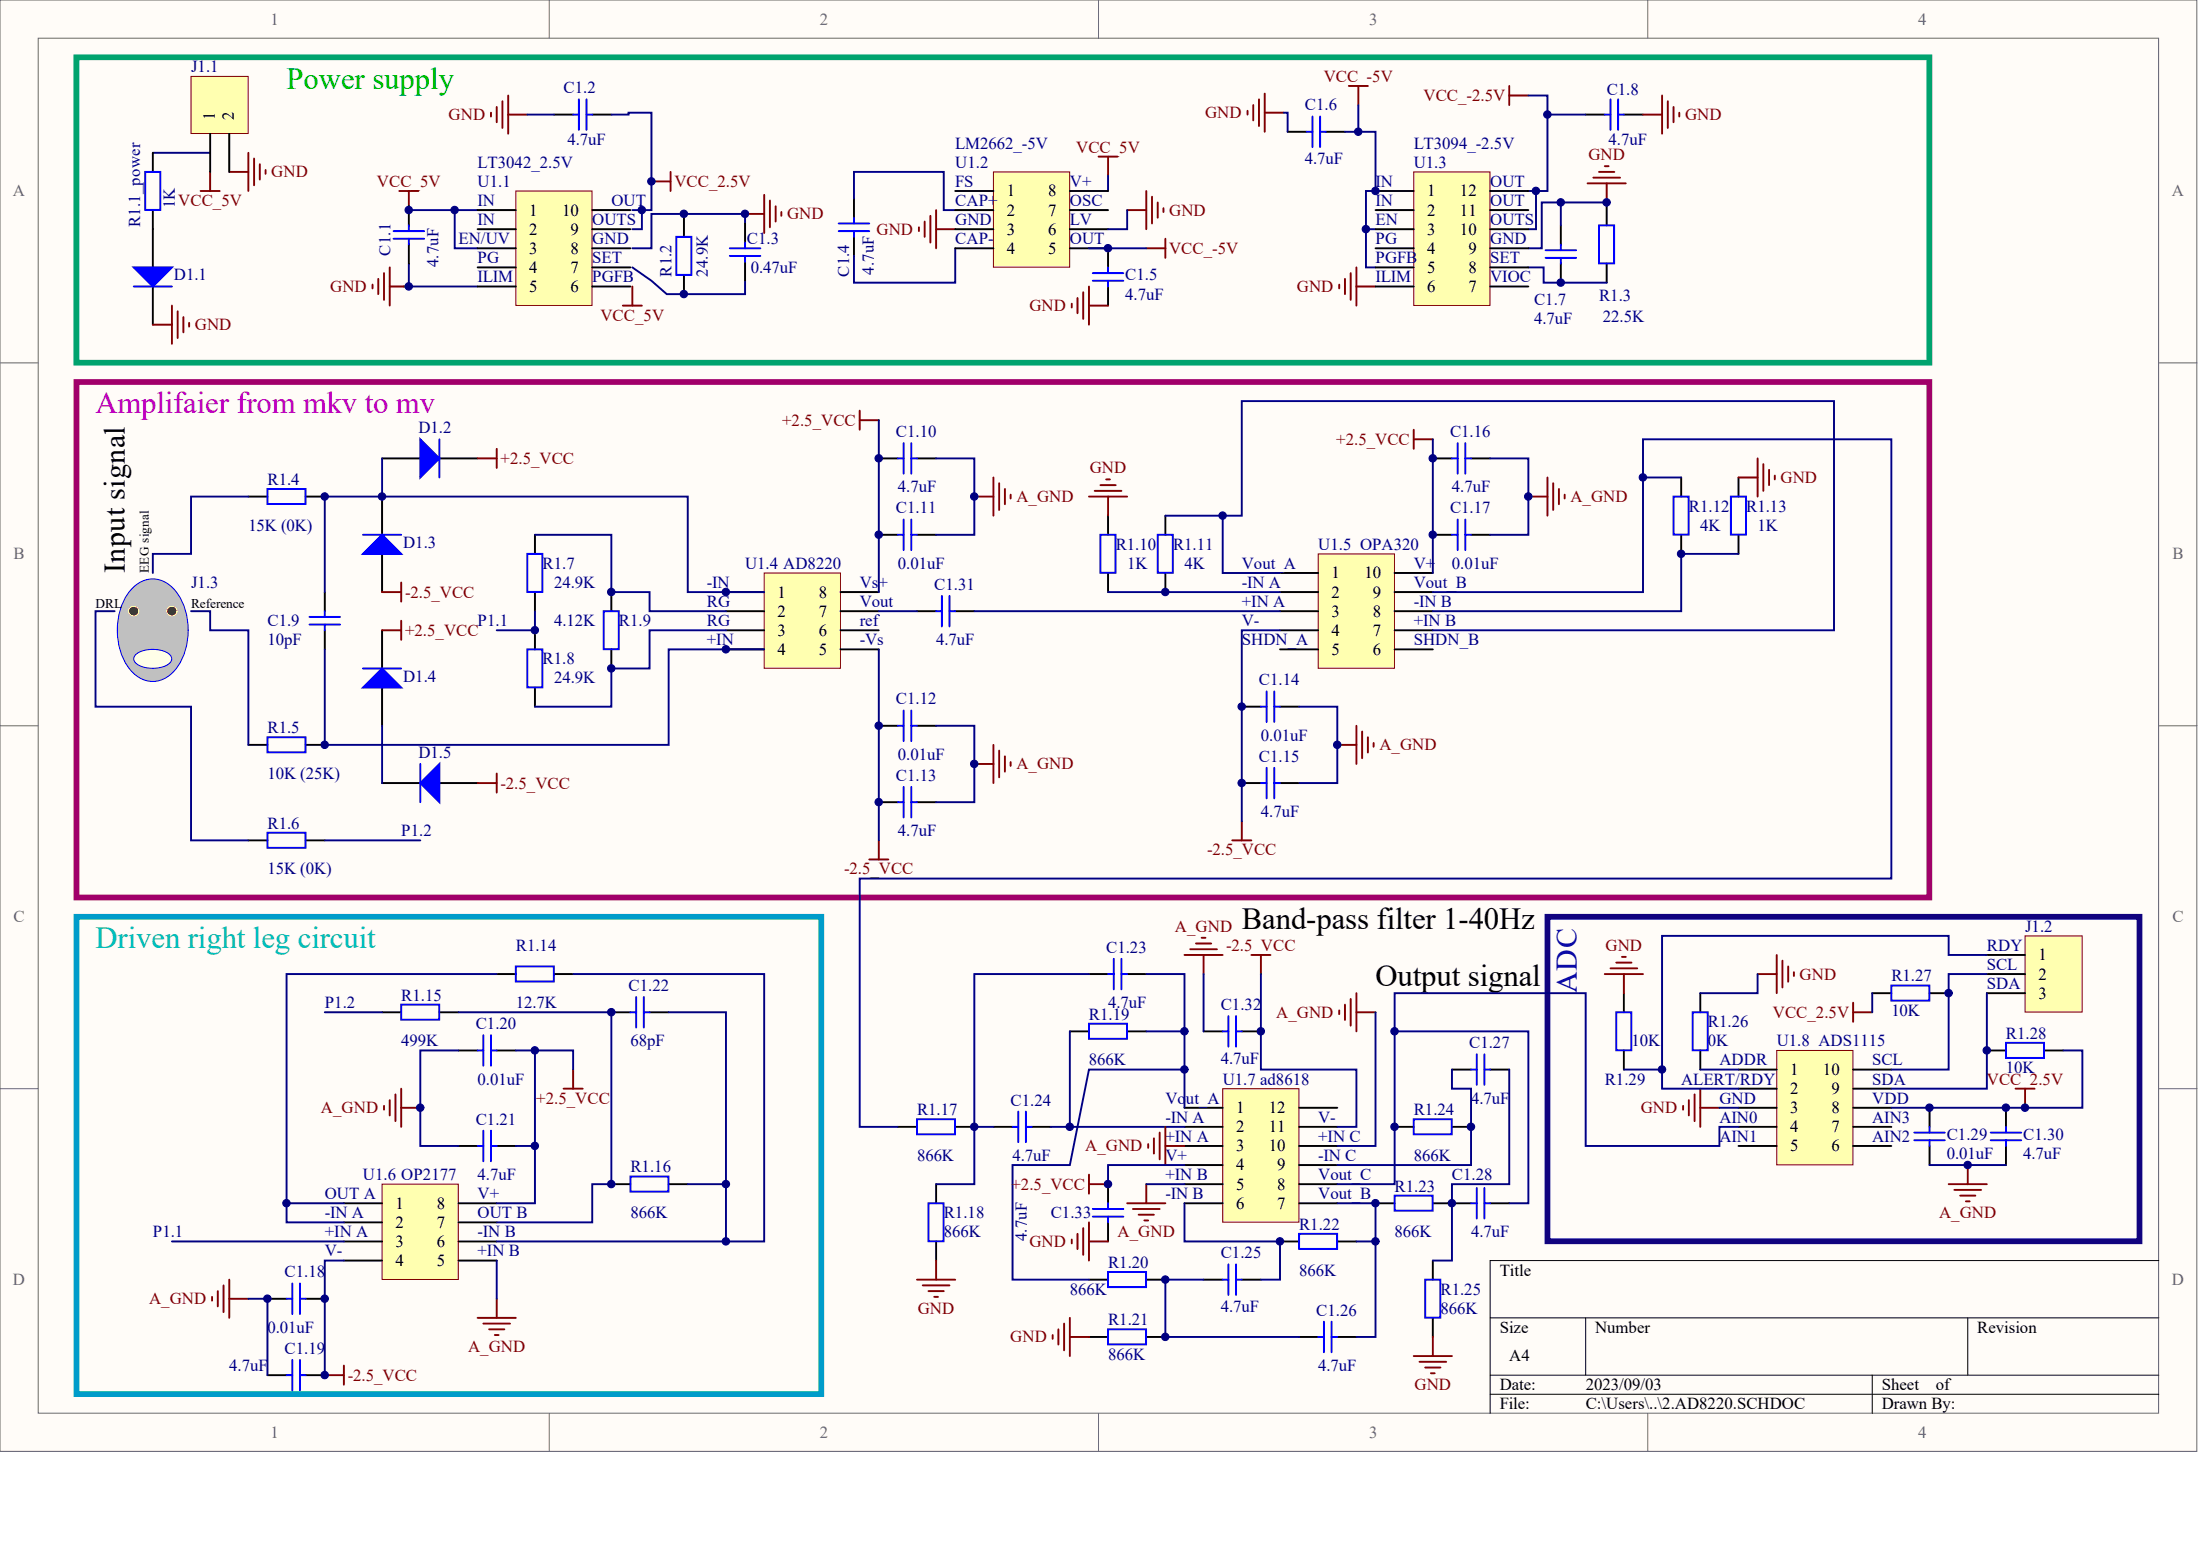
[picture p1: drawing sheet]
<svg xmlns="http://www.w3.org/2000/svg" width="840mm" height="594mm" viewBox="0 0 840 594" stroke-linecap="round" stroke-linejoin="round" font-family="sans-serif">
<g fill="#fffcf8" stroke="#696969" stroke-width=".38">
<path d="M0 0h838.4v553.8h-838.4z"/>
<path d="M14.6 14.6h809.2v524.6h-809.2z"/>
</g>
<path d="M209.6 0v14.6M419.2 0v14.6M628.9 0v14.6M0 138.5h14.6M823.9 138.5h14.6M0 276.9h14.6M823.9 276.9h14.6M0 415.4h14.6M823.9 415.4h14.6M209.6 539.3v14.5M419.2 539.3v14.5M628.9 539.3v14.5" fill="none" stroke="#696969" stroke-width=".38"/>
<path d="M823.9 481h-255.2v58.3M568.7 502.8h255.2M605.2 502.8v21.9M751 502.8v21.9M568.7 524.7h255.2M568.7 532h255.2M714.5 524.7v14.6" fill="none" stroke="#000" stroke-width=".38"/>
<path d="M58.3 58.3h21.9M156 78.7v1.5h26.3M173.5 80.2v14.5h8.8M241.3 80.2h3.7v7.3h-3.7M284.4 85.3v-3.7h-35.8v13.1h-7.3M156 100.6v8.7h-2.2M156 109.3h26.3M241.3 102l7.3 5.1 5.9 5.1h29.9v-5.1" fill="none" stroke="#000080" stroke-width=".73"/>
<g fill="none" stroke="#800000" stroke-width=".73">
<path d="M191.8 38.6v10.2M193.9 36.4v14.6M94.8 58.3v14.6M187.4 43v1.5M189.6 40.8v5.8M193.9 43.7h7.3M76.6 72.9h7.2M80.2 65.6v7.3M87.5 65.6h7.3M97 60.5v10.2M99.2 62.7v5.8M101.3 64.9v1.4"/>
<path d="M152.4 72.9h7.3M156 72.9v7.3M291.6 74.3v14.6M293.8 76.5v10.2M296 78.7v5.8M284.4 81.6h7.2M298.2 80.9v1.5M142.2 108.6v1.4M144.4 106.4v5.8M146.5 104.2v10.2M148.7 102v14.6M148.7 109.3h7.3"/>
<path d="M237.7 116.6h7.3M241.3 109.3v7.3"/>
</g>
<path d="M72.9 29.2h21.8v21.7h-21.8z" fill="#ffffb0" stroke="#800000" stroke-width=".38"/>
<g fill="none" stroke="#000" stroke-width=".73">
<path d="M58.3 58.3v7.3M80.2 51v14.6M87.5 51v14.6M211.4 43.7h7.3M226 43.7h7.3M491.4 50.3h7.3M506 50.3h7.3M605.2 43.7h7.2M619.7 43.7h7.3M156 78.7v7.3M325.9 75.8v7.3M613.2 78.7v7.3"/>
<path d="M58.3 80.2v7.3M156 93.3v7.3M261 83.1v7.3M284.4 85.3v7.3M284.4 99.8v7.3M325.9 90.4v7.3M422.9 94.7v7.3M595.7 86v7.3M261 104.9v7.3M422.9 109.3v7.3M595.7 100.6v7.3M613.2 100.6v7.3"/>
</g>
<g fill="none" stroke="#00f" stroke-width=".73">
<path d="M220.9 37.9v11.7M223.8 37.9v11.7M614.6 37.9v11.7M617.6 37.9v11.7M218.7 43.7h2.2M223.8 43.7h2.2M498.7 50.3h2.2M500.9 44.5v11.6M503.8 44.5v11.6M503.8 50.3h2.2M612.4 43.7h2.2M617.6 43.7h2.1"/>
<path d="M55.4 65.6h5.8v14.5h-5.8zM150.2 88.2h11.7M150.2 91.1h11.7M156 86v2.2M156 91.1v2.2M258.1 90.4h5.8v14.5h-5.8zM278.5 94.7h11.7M278.5 97.7h11.7M284.4 92.6v2.1M284.4 97.7v2.1M320.1 88.2h11.6M320.1 85.3h11.6"/>
<path d="M325.9 83.1v2.2M325.9 88.2v2.2M589.8 95.5h11.7M589.8 98.4h11.7M595.7 93.3v2.2M595.7 98.4v2.2M610.3 86h5.7v14.5h-5.7zM417 104.2h11.7M417 107.1h11.7M422.9 102v2.2M422.9 107.1v2.2"/>
</g>
<g fill="none" stroke="#800000" stroke-width=".73">
<path d="M480.5 37.9v10.2M482.7 35.7v14.6M514.7 32.8h7.3M518.4 32.8v7.3M576 32.8v7.3M576 36.4h7.3M634.3 36.4v14.6M636.5 38.6v10.2M419.2 59.8h7.3M422.9 59.8v7.2M476.1 42.3v1.4M478.3 40.1v5.8"/>
<path d="M482.7 43h7.3M627 43.7h7.3M638.7 40.8v5.8M640.9 43v1.5M248.6 69.2h7.3M255.9 65.6v7.3M437.5 72.9v14.6M439.6 75.1v10.2M441.8 77.3v5.8M444 79.4v1.5M605.9 70h14.6M608.1 67.8h10.2"/>
<path d="M610.3 65.6h5.8M612.4 63.4h1.5M613.2 70v7.3M350.7 86.7v1.5M352.9 84.5v5.9M355.1 82.4v10.2M357.3 80.2v14.5M357.3 87.5h7.3M430.2 80.2h7.3M437.5 94.7h7.3M444.8 91.1v7.3M511.1 108.6v1.4"/>
<path d="M513.3 106.4v5.8M515.5 104.2v10.2M517.7 102v14.6M517.7 109.3h7.3"/>
</g>
<path d="M490 43h1.4v7.3M518.4 40.1v10.2h-5.1M518.4 50.3h6.6v22.6h-3.7v14.6h3.7M325.9 75.8v-10.2h34.3v14.6h4.4M422.9 67v5.9M583.3 72.9h2.9v14.6h-2.9M595.7 77.3h-7.3v17.4h-5.1M613.2 78.7v-1.4h-17.5v8.7M364.6 94.7v13.2h-38.7v-10.2M521.3 87.5v14.5h3.7M583.3 102h5.8v5.9h24.1" fill="none" stroke="#000080" stroke-width=".73"/>
<path d="M196.9 72.9h29v43.6h-29z" fill="#ffffb0" stroke="#800000" stroke-width=".38"/>
<path d="M182.3 80.2h14.6M182.3 87.5h14.6M182.3 94.7h14.6M226 80.2h14.6M226 87.5h14.6M226 94.7h14.6M182.3 102h14.6M182.3 109.3h14.6M226 102h14.6M226 109.3h14.6" fill="none" stroke="#000" stroke-width=".73"/>
<path d="M201.2 43.7h10.2" fill="none" stroke="#000080" stroke-width=".73"/>
<path d="M379.1 65.6h29.1v36.4h-29.1z" fill="#ffffb0" stroke="#800000" stroke-width=".38"/>
<path d="M364.6 72.9h14.5M408.3 72.9h14.6M364.6 80.2h14.5M364.6 87.5h14.5M364.6 94.7h14.5M408.3 80.2h14.6M408.3 87.5h14.6M408.3 94.7h14.6" fill="none" stroke="#000" stroke-width=".73"/>
<path d="M539.5 65.6h29.1v50.9h-29.1z" fill="#ffffb0" stroke="#800000" stroke-width=".38"/>
<path d="M525 72.9h14.5M568.7 72.9h14.6M525 80.2h14.5M525 87.5h14.5M525 94.7h14.5M568.7 80.2h14.6M568.7 87.5h14.6M568.7 94.7h14.6M525 102h14.5M525 109.3h14.5M568.7 102h14.6M568.7 109.3h14.6" fill="none" stroke="#000" stroke-width=".73"/>
<path d="M583.3 36.4h7.3v7.3M605.2 43.7h-14.6v29.2h-4.4" fill="none" stroke="#000080" stroke-width=".73"/>
<path d="M291.6 218.6h29.1v36.4h-29.1z" fill="#ffffb0" stroke="#800000" stroke-width=".38"/>
<g fill="none" stroke="#000" stroke-width=".73">
<path d="M145.8 174.9h14.6M167.7 174.9h14.6M94.8 189.5h7.3M116.7 189.5h7.2M145.8 189.5v14.6M145.8 211.3v14.6M204.1 204.1v7.2M123.9 225.9v7.3M204.1 225.9v7.3M233.3 225.9v7.3M277.1 225.9h14.5M277.1 233.2h14.5"/>
<path d="M320.8 225.9h14.6M320.8 233.2h14.6M123.9 240.5v7.3M145.8 240.5v14.6M204.1 240.5v7.3M233.3 247.8v7.3M277.1 240.5h14.5M277.1 247.8h14.5M320.8 240.5h14.6M320.8 247.8h14.6M145.8 262.4v14.5M204.1 262.4v7.2"/>
<path d="M94.8 284.2h7.3M116.7 284.2h7.2M145.8 298.8h14.6M167.7 298.8h14.6"/>
</g>
<g fill="none" stroke="#00f" stroke-width=".73">
<path d="M167.7 167.6v14.6M102.1 186.6h14.5v5.7h-14.5zM138.5 204.1h14.6M201.2 211.3h5.8v14.5h-5.8zM118.1 235.4h11.7M118.1 238.3h11.7M123.9 233.2v2.2M123.9 238.3v2.2M230.4 233.2h5.8v14.5h-5.8zM138.5 255.1h14.6M201.2 247.8h5.8v14.5h-5.8zM102.1 281.3h14.5v5.8h-14.5z"/>
<path d="M160.4 291.5v14.6"/>
</g>
<g fill="#00f" stroke="#00f" stroke-width=".73">
<path d="M160.4 167.6l7.3 7.3-7.3 7.3z"/>
<path d="M138.5 211.3l7.3-7.2 7.3 7.2z"/>
<path d="M138.5 262.4l7.3-7.3 7.3 7.3z"/>
<path d="M160.4 298.8l7.3-7.3v14.6z"/>
</g>
<path d="M182.3 174.9h7.3M189.6 171.3v7.2M145.8 225.9h7.3M153.1 222.3v7.3M153.1 236.8v7.3M145.8 240.5h7.3M182.3 298.8h7.3M189.6 295.1v7.3" fill="none" stroke="#800000" stroke-width=".73"/>
<path d="M204.1 204.1h29.2v21.8h14.6v7.3h29.2M277.1 240.5h-29.2v14.6h-14.6v14.5h-29.2" fill="none" stroke="#000080" stroke-width=".73"/>
<path d="M145.8 451.8h29.1v36.4h-29.1z" fill="#ffffb0" stroke="#800000" stroke-width=".38"/>
<g fill="none" stroke="#000" stroke-width=".73">
<path d="M58.3 87.5v14.5M58.3 109.3v14.6M335.4 174.9h7.3M350 174.9h7.3M335.4 204.1h7.3M350 204.1h7.3M350 233.2h7.3M364.6 233.2h7.2M335.4 276.9h7.3M350 276.9h7.3M335.4 306.1h7.3M350 306.1h7.3"/>
<path d="M94.8 320.6h7.3M116.7 320.6h7.2M189.6 371.7h7.3M211.4 371.7h7.3M145.8 386.2h7.3M167.7 386.2h7.3M233.3 386.2h7.3M247.9 386.2h7.3M175 400.8h7.3M189.6 400.8h7.3M175 437.2h7.3M189.6 437.2h7.3"/>
<path d="M131.2 459.1h14.6M175 459.1h14.6M233.3 451.8h7.3M255.2 451.8h7.3M131.2 466.4h14.6M131.2 473.7h14.6M175 466.4h14.6M175 473.7h14.6M102.1 495.5h7.3M116.7 495.5h7.2M131.2 481h14.6M175 481h14.6"/>
<path d="M102.1 524.7h7.3M116.7 524.7h7.2"/>
</g>
<g fill="none" stroke="#000080" stroke-width=".73">
<path d="M145.8 174.9v14.6M335.4 160.3v65.6M357.3 174.9h14.5v29.2h-14.5M123.9 225.9v-36.4h138.6v36.4h29.1M204.1 233.2v7.3h-14.5M335.4 233.2h14.6M123.9 247.8v36.4h131.3v-36.4h36.4M335.4 247.8v72.8M145.8 276.9v21.9M357.3 276.9h14.5v29.2h-14.5M123.9 320.6h36.5M189.6 371.7h-80.2v87.4"/>
<path d="M218.7 371.7h72.9v102h-102M123.9 386.2h21.9M175 386.2h58.3v65.6h-7.3v14.6h-36.4M255.2 386.2h21.9v87.5M175 400.8h-14.6v36.4h14.6M196.9 400.8h7.2M218.7 408.1v-7.3h-14.6v58.3h-14.5M196.9 437.2h7.2M131.2 459.1h-21.8v7.3h21.8M262.5 451.8h14.6M65.6 473.7h65.6M94.8 495.5h7.3v29.2"/>
<path d="M131.2 481h-7.3v43.7M189.6 481v14.5"/>
</g>
<g fill="none" stroke="#800000" stroke-width=".73">
<path d="M65.6 116.6v14.6M67.8 118.8v10.2M58.3 123.9h7.3M70 121v5.8M72.2 123.2v1.4M328.1 156.7v7.3M328.1 160.3h7.3M371.8 189.5h7.3M379.1 182.2v14.6M381.3 184.4v10.2M383.5 186.6v5.8M385.7 188.7v1.5"/>
<path d="M371.8 291.5h7.3M379.1 284.2v14.6M381.3 286.4v10.2M383.5 288.6v5.8M385.7 290.8v1.4M331.7 327.9h7.3M335.4 320.6v7.3M148.7 419.8v5.8M150.9 417.6v10.2M153.1 415.4v14.6M215.1 415.4h7.3M218.7 408.1v7.3"/>
<path d="M146.5 421.9v1.5M153.1 422.7h7.3M80.9 494.8v1.5M83.1 492.6v5.9M85.3 490.4v10.2M87.5 488.3v14.5M87.5 495.5h7.3M189.6 495.5v7.3M182.3 502.8h14.6M184.5 505h10.2M186.7 507.2h5.8M188.8 509.4h1.5"/>
<path d="M123.9 524.7h7.3M131.2 521.1v7.2"/>
</g>
<g fill="none" stroke="#00f" stroke-width=".73">
<path d="M51 109.3h14.6M342.7 174.9h2.2M344.9 169.1v11.6M347.8 169.1v11.6M347.8 174.9h2.2M344.9 198.2v11.7M347.8 198.2v11.7M342.7 204.1h2.2M347.8 204.1h2.2M357.3 233.2h2.1M359.4 227.4v11.6M362.4 227.4v11.6"/>
<path d="M362.4 233.2h2.2M342.7 276.9h2.2M344.9 271.1v11.7M347.8 271.1v11.7M347.8 276.9h2.2M102.1 317.7h14.5v5.8h-14.5zM342.7 306.1h2.2M344.9 300.2v11.7M347.8 300.2v11.7M347.8 306.1h2.2M196.9 368.7h14.5v5.8h-14.5zM153.1 383.3h14.5v5.8h-14.5z"/>
<path d="M184.5 395v11.6M187.4 395v11.6M240.6 386.2h2.2M242.8 380.4v11.7M245.7 380.4v11.7M245.7 386.2h2.2M182.3 400.8h2.2M187.4 400.8h2.2M182.3 437.2h2.2M184.5 431.4v11.7M187.4 431.4v11.7M187.4 437.2h2.2"/>
<path d="M240.6 448.9h14.5v5.8h-14.5zM109.4 495.5h2.2M111.6 489.7v11.7M114.5 489.7v11.7M114.5 495.5h2.2M111.6 518.9v11.6M114.5 518.9v11.6M109.4 524.7h2.2M114.5 524.7h2.2"/>
</g>
<path d="M51 102h14.6l-7.3 7.3z" fill="#00f" stroke="#00f" stroke-width=".73"/>
<path d="M503.1 211.3h29.1v43.7h-29.1z" fill="#ffffb0" stroke="#800000" stroke-width=".38"/>
<g fill="none" stroke="#000" stroke-width=".73">
<path d="M546.8 174.9h7.3M561.4 174.9h7.3M422.9 196.8v7.3M444.8 196.8v7.3M641.6 182.2v7.3M663.5 182.2v7.3M422.9 218.6v7.3M444.8 218.6v7.3M488.5 218.6h14.6M532.2 218.6h14.6M546.8 204.1h7.3M561.4 204.1h7.3"/>
<path d="M641.6 204.1v7.2M663.5 204.1v7.2M488.5 225.9h14.6M488.5 233.2h14.6M532.2 225.9h14.6M532.2 233.2h14.6M488.5 240.5h14.6M488.5 247.8h14.6M532.2 240.5h14.6M532.2 247.8h14.6M473.9 269.6h7.3M488.5 269.6h7.3"/>
<path d="M473.9 298.8h7.3M488.5 298.8h7.3M415.6 371.7h7.3M430.2 371.7h7.3M408.3 393.5h7.3M430.2 393.5h7.3M554.1 408.1h7.3M568.7 408.1h7.3M342.7 430h7.3M364.6 430h7.2M379.1 430h7.3M393.7 430h7.3"/>
<path d="M532.2 430h7.3M554.1 430h7.3M357.3 451.8v7.3M525 459.1h7.2M546.8 459.1h14.6M568.7 459.1h7.3M357.3 473.7v7.3M488.5 473.7h7.3M510.4 473.7h7.3M415.6 488.3h7.3M437.5 488.3h7.3M459.3 488.3h7.3"/>
<path d="M473.9 488.3h7.3M546.8 481v7.3M415.6 510.1h7.3M437.5 510.1h7.3M495.8 510.1h7.3M510.4 510.1h7.3M546.8 502.8v7.3"/>
</g>
<g fill="none" stroke="#800000" stroke-width=".73">
<path d="M539.5 164v7.3M539.5 167.6h7.3M670.8 174.9v14.6M673 177.1v10.2M675.2 179.3v5.8M415.6 189.5h14.6M417.8 187.3h10.2M420 185.1h5.8M422.2 182.9h1.4M422.9 189.5v7.3M583.3 189.5h7.3M590.6 182.2v14.6"/>
<path d="M592.8 184.4v10.2M594.9 186.6v5.8M597.1 188.7v1.5M663.5 182.2h7.3M677.3 181.5v1.4M517.7 276.9v14.6M519.9 279.1v10.2M510.4 284.2h7.3M522 281.3v5.8M524.2 283.5v1.4M473.9 313.4v7.2M470.3 320.6h7.3"/>
</g>
<g fill="none" stroke="#00f" stroke-width=".73">
<path d="M554.1 174.9h2.2M556.3 169.1v11.6M559.2 169.1v11.6M559.2 174.9h2.2M556.3 198.2v11.7M559.2 198.2v11.7M638.7 189.5h5.8v14.5h-5.8zM660.6 189.5h5.7v14.5h-5.7zM420 204.1h5.7v14.5h-5.7zM441.8 204.1h5.8v14.5h-5.8zM554.1 204.1h2.2M559.2 204.1h2.2"/>
<path d="M481.2 269.6h2.2M483.4 263.8v11.7M486.3 263.8v11.7M486.3 269.6h2.2M481.2 298.8h2.2M483.4 293v11.6M486.3 293v11.6M486.3 298.8h2.2M422.9 371.7h2.2M425.1 365.8v11.7M428 365.8v11.7M428 371.7h2.2"/>
<path d="M415.6 390.6h14.5v5.8h-14.5zM561.4 408.1h2.2M563.6 402.3v11.6M566.5 402.3v11.6M566.5 408.1h2.2M350 427h14.5v5.8h-14.5zM386.4 430h2.2M388.6 424.1v11.7M391.5 424.1v11.7M391.5 430h2.2M539.5 427h14.5v5.8h-14.5zM354.3 459.1h5.8v14.5h-5.8z"/>
<path d="M532.2 456.2h14.6v5.8h-14.6zM561.4 459.1h2.2M563.6 453.3v11.6M566.5 453.3v11.6M566.5 459.1h2.2M495.8 470.8h14.5v5.7h-14.5zM422.9 485.3h14.5v5.8h-14.5zM466.6 488.3h2.2M468.8 482.4v11.7M471.7 482.4v11.7M471.7 488.3h2.2M543.9 488.3h5.8v14.5h-5.8z"/>
<path d="M422.9 507.2h14.5v5.8h-14.5zM503.1 510.1h2.2M505.3 504.3v11.7M508.2 504.3v11.7M508.2 510.1h2.2"/>
</g>
<path d="M546.8 167.6v51M568.7 174.9h14.6v29.2h-14.6M444.8 196.8h21.8v21.8h21.9M466.6 196.8h7.3v-43.8h226v87.5h-153.1M641.6 182.2h-14.6v43.7h-80.2M663.5 211.3h-21.9v21.9h-94.8M371.8 233.2h116.7M422.9 225.9h65.6M488.5 240.5h-14.6v72.9M495.8 269.6h14.6v29.2h-14.6" fill="none" stroke="#000080" stroke-width=".73"/>
<path d="M466.6 415.4h29.1v50.9h-29.1z" fill="#ffffb0" stroke="#800000" stroke-width=".38"/>
<path d="M452 422.7h14.6M452 430h14.6M452 437.2h14.6M495.8 422.7h14.6M495.8 430h14.6M495.8 437.2h14.6M452 444.5h14.6M452 451.8h14.6M452 459.1h14.6M495.8 444.5h14.6M495.8 451.8h14.6M495.8 459.1h14.6" fill="none" stroke="#000" stroke-width=".73"/>
<path d="M415.6 371.7h-43.8v58.3M437.5 371.7h14.5v21.8M408.3 393.5v36.5M437.5 393.5h14.5v29.2M401 430h51M437.5 451.8h14.5M452 459.1v14.6h36.5v14.6h-7.3M510.4 459.1h14.6v14.6h-7.3M510.4 451.8h21.8v-58.3h51.1v65.6h-7.3M525 473.7v36.4h-7.3M459.3 488.3h-14.5v21.8h51" fill="none" stroke="#000080" stroke-width=".73"/>
<g fill="none" stroke="#800000" stroke-width=".73">
<path d="M438.2 436.5v1.5M440.4 434.3v5.9M442.6 432.1v10.2M444.8 430v14.5M444.8 437.2h7.2M430.2 459.1h14.6M437.5 451.8v7.3M432.4 461.3h10.2M434.5 463.5h5.9M436.7 465.7h1.5M350 488.3h14.6M352.2 490.4h10.2"/>
<path d="M354.3 492.6h5.9M356.5 494.8h1.5M357.3 481v7.3M401.7 509.4v1.5M403.9 507.2v5.8M406.1 505v10.2M408.3 502.8v14.6M408.3 510.1h7.3M539.5 517.4h14.6M541.7 519.6h10.2M546.8 510.1v7.3M543.9 521.8h5.8"/>
<path d="M546.1 524h1.5"/>
</g>
<path d="M51.1 223.9a10.5 10.5 0 0 1 16.3 2.1 25.6 25.6 0 0 1-.9 30 10.5 10.5 0 0 1-17.3-1.1 25.6 25.6 0 0 1 .9-30z" fill="#c0c0c0" stroke="#00f" stroke-width=".38"/>
<g fill="#3f4511" stroke="#ff0" stroke-width=".38">
<circle cx="51.1" cy="233.2" r="1.86"/>
<circle cx="65.7" cy="233.2" r="1.86"/>
</g>
<path d="M51.8 249.7a11.6 11.6 0 0 1 12.9 0 2.46 2.46 0 0 1 .7 2.5 2.46 2.46 0 0 1-2 1.7 12 12 0 0 1-11.6-.9 2.1 2.1 0 0 1 0-3.3z" fill="#ffffe8" stroke="#00f" stroke-width=".38"/>
<path d="M94.8 189.5h-21.9v21.8h-14.6v7.3M627 182.2v-14.6h94.8v167.6h-393.7v94.8h14.6M43.7 233.2h-7.2v36.4h36.4v51h21.9M72.9 233.2h7.3v7.3h14.6v43.7" fill="none" stroke="#000080" stroke-width=".73"/>
<path d="M29.2 21.9h707.1v116.5h-707.1z" fill="none" stroke="#00a36e" stroke-width="2.2"/>
<path d="M29.2 145.8h707.1v196.6h-707.1z" fill="none" stroke="#a1006a" stroke-width="2.2"/>
<path d="M29.2 349.8h284.2v182.1h-284.2z" fill="none" stroke="#009cca" stroke-width="2.2"/>
<path d="M678.1 400.8h29.1v43.7h-29.1z" fill="#ffffb0" stroke="#800000" stroke-width=".38"/>
<path d="M648.9 378.9v7.3M648.9 400.8v7.3M663.5 408.1h14.6M663.5 415.4h14.6M707.2 408.1h14.6M707.2 415.4h14.6M663.5 422.7h14.6M663.5 430h14.6M663.5 437.2h14.6M707.2 422.7h14.6M707.2 430h14.6M707.2 437.2h14.6" fill="none" stroke="#000" stroke-width=".73"/>
<path d="M590.6 349.8h225.9v123.8h-225.9z" fill="none" stroke="#11037f" stroke-width="2.2"/>
<path d="M576 408.1v43.7h-21.9v29.2h-7.3M648.9 408.1h14.6M656.2 422.7h7.3" fill="none" stroke="#000080" stroke-width=".73"/>
<path d="M646 386.2h5.7v14.5h-5.7z" fill="none" stroke="#00f" stroke-width=".73"/>
<path d="M670.8 371.7h7.3M678.1 364.4v14.5M680.3 366.6v10.2M682.4 368.7v5.9M684.6 370.9v1.5M644.5 419.8v5.8M646.7 417.6v10.2M648.9 415.4v14.6M769.2 415.4h7.3M772.9 415.4v7.3M642.3 421.9v1.5M648.9 422.7h7.3" fill="none" stroke="#800000" stroke-width=".73"/>
<path d="M772.9 357.1h21.8v29.1h-21.8z" fill="#ffffb0" stroke="#800000" stroke-width=".38"/>
<g fill="none" stroke="#000" stroke-width=".73">
<path d="M619.7 378.9v7.3M714.5 378.9h7.3M736.4 378.9h7.3M758.3 364.4h14.6M758.3 371.7h14.6M758.3 378.9h14.6M459.3 393.5h7.3M473.9 393.5h7.3M619.7 400.8v7.3M758.3 400.8h7.3M780.1 400.8h7.3M736.4 422.7v7.3"/>
<path d="M736.4 437.2v7.3M765.6 422.7v7.3M765.6 437.2v7.3M422.9 451.8v7.3M422.9 466.4v7.3"/>
</g>
<g fill="none" stroke="#000080" stroke-width=".73">
<path d="M233.3 43.7h6.6v-.7h8.7v37.2h-3.6M261 81.6v.8M415.6 94.7h21.9M430.2 80.2v7.3h-7.3M459.3 371.7v21.8M481.2 371.7v36.4h36.5v21.9h-7.3M670.8 371.7v7.2h-21.9M714.5 378.9v7.3M758.3 371.7h-14.6v36.4h-21.9M758.3 378.9v36.5h-36.5M758.3 364.4h-14.6v-7.3h-109.4v58.3h29.2M525 386.2v51h-14.6"/>
<path d="M532.2 393.5v-14.6h73v58.3h51v-7.2h7.3M452 408.1h-36.4l-7.3 36.4h-21.9v43.8h29.2M554.1 408.1v7.3h7.3v29.1h-51M619.7 408.1h14.6M787.4 400.8h7.3v21.9h-72.9M379.1 430h-7.3v21.8h-14.5M452 444.5h-29.1v7.3M736.4 444.5h29.2"/>
</g>
<g fill="none" stroke="#00f" stroke-width=".73">
<path d="M721.8 376h14.5v5.8h-14.5zM466.6 393.5h2.2M468.8 387.7v11.7M471.7 387.7v11.7M471.7 393.5h2.2M616.8 386.2h5.8v14.5h-5.8zM765.6 397.9h14.5v5.8h-14.5zM730.6 435.1h11.6M730.6 432.1h11.6M736.4 430v2.1M736.4 435.1v2.1M759.7 435.1h11.7"/>
<path d="M759.7 432.1h11.7M765.6 430v2.1M765.6 435.1v2.1M422.9 459.1v2.2M417 461.3h11.7M417 464.2h11.7M422.9 464.2v2.2"/>
</g>
<g fill="none" stroke="#800000" stroke-width=".73">
<path d="M409 115.9v1.4M411.2 113.7v5.8M413.4 111.5v10.2M415.6 109.3v14.6M415.6 116.6h7.3M458.6 357.8h1.5M452 364.4h14.6M454.2 362.2h10.2M456.4 360h5.9M459.3 364.4v7.3M477.6 364.4h7.3M481.2 364.4v7.3"/>
<path d="M517.7 378.9v14.6M612.4 371.7h14.6M614.6 369.5h10.2M616.8 367.3h5.9M619 365.1h1.5M619.7 371.7v7.2M511.1 385.5v1.5M513.3 383.3v5.9M515.5 381.1v10.2M517.7 386.2h7.3M707.2 382.6v7.3M707.2 386.2h7.3"/>
<path d="M415.6 451.8h7.3M415.6 448.2v7.3M743.7 451.8h14.6M745.9 454h10.2M748.1 456.2h5.8M750.2 458.4h1.5M751 444.5v7.3M409 473v1.4M411.2 470.8v5.8M413.4 468.6v10.2M415.6 466.4v14.6M415.6 473.7h7.3"/>
</g>
<g fill="#000080" stroke="#000080" stroke-width=".38">
<circle cx="102" cy="495.5" r="1.42"/>
<circle cx="109.3" cy="459.1" r="1.42"/>
<circle cx="123.9" cy="524.7" r="1.42"/>
<circle cx="123.9" cy="495.5" r="1.42"/>
<circle cx="123.9" cy="284.2" r="1.42"/>
<circle cx="123.9" cy="189.4" r="1.42"/>
<circle cx="145.8" cy="189.4" r="1.42"/>
<circle cx="156" cy="109.3" r="1.42"/>
<circle cx="156" cy="80.1" r="1.42"/>
<circle cx="160.4" cy="422.6" r="1.42"/>
<circle cx="173.5" cy="80.1" r="1.42"/>
<circle cx="204.1" cy="437.2" r="1.42"/>
<circle cx="204.1" cy="400.8" r="1.42"/>
<circle cx="204.1" cy="240.5" r="1.42"/>
<circle cx="233.3" cy="451.8" r="1.42"/>
<circle cx="233.3" cy="386.2" r="1.42"/>
<circle cx="233.3" cy="255" r="1.42"/>
<circle cx="233.3" cy="225.9" r="1.42"/>
<circle cx="244.9" cy="80.1" r="1.42"/>
<circle cx="248.6" cy="69.2" r="1.42"/>
<circle cx="261" cy="112.2" r="1.42"/>
<circle cx="261" cy="81.6" r="1.42"/>
<circle cx="277" cy="473.6" r="1.42"/>
<circle cx="277" cy="451.8" r="1.42"/>
<circle cx="277" cy="247.7" r="1.42"/>
<circle cx="277" cy="225.9" r="1.42"/>
<circle cx="284.3" cy="81.6" r="1.42"/>
<circle cx="335.4" cy="306" r="1.42"/>
<circle cx="335.4" cy="276.9" r="1.42"/>
<circle cx="335.4" cy="204" r="1.42"/>
<circle cx="335.4" cy="174.9" r="1.42"/>
<circle cx="371.8" cy="429.9" r="1.42"/>
<circle cx="371.8" cy="291.5" r="1.42"/>
<circle cx="371.8" cy="189.4" r="1.42"/>
<circle cx="408.3" cy="429.9" r="1.42"/>
<circle cx="422.8" cy="451.8" r="1.42"/>
<circle cx="422.8" cy="94.7" r="1.42"/>
<circle cx="444.7" cy="510.1" r="1.42"/>
<circle cx="444.7" cy="488.2" r="1.42"/>
<circle cx="444.7" cy="225.9" r="1.42"/>
<circle cx="452" cy="408.1" r="1.42"/>
<circle cx="452" cy="393.5" r="1.42"/>
<circle cx="466.6" cy="196.7" r="1.42"/>
<circle cx="473.9" cy="298.8" r="1.42"/>
<circle cx="473.9" cy="269.6" r="1.42"/>
<circle cx="481.2" cy="393.5" r="1.42"/>
<circle cx="488.5" cy="473.6" r="1.42"/>
<circle cx="510.3" cy="284.2" r="1.42"/>
<circle cx="518.4" cy="50.3" r="1.42"/>
<circle cx="521.3" cy="87.4" r="1.42"/>
<circle cx="524.9" cy="473.6" r="1.42"/>
<circle cx="524.9" cy="459.1" r="1.42"/>
<circle cx="524.9" cy="72.8" r="1.42"/>
<circle cx="532.2" cy="429.9" r="1.42"/>
<circle cx="532.2" cy="393.5" r="1.42"/>
<circle cx="546.8" cy="204" r="1.42"/>
<circle cx="546.8" cy="174.9" r="1.42"/>
<circle cx="554.1" cy="459.1" r="1.42"/>
<circle cx="561.4" cy="429.9" r="1.42"/>
<circle cx="583.2" cy="189.4" r="1.42"/>
<circle cx="586.2" cy="72.8" r="1.42"/>
<circle cx="590.5" cy="43.7" r="1.42"/>
<circle cx="595.6" cy="107.8" r="1.42"/>
<circle cx="595.6" cy="77.2" r="1.42"/>
<circle cx="613.1" cy="77.2" r="1.42"/>
<circle cx="627" cy="182.2" r="1.42"/>
<circle cx="634.3" cy="408.1" r="1.42"/>
<circle cx="641.6" cy="211.3" r="1.42"/>
<circle cx="736.4" cy="422.6" r="1.42"/>
<circle cx="743.6" cy="378.9" r="1.42"/>
<circle cx="750.9" cy="444.5" r="1.42"/>
<circle cx="758.2" cy="400.8" r="1.42"/>
<circle cx="765.5" cy="422.6" r="1.42"/>
<circle cx="772.8" cy="422.6" r="1.42"/>
</g>
<text font-size="11.7" fill="#00bf00" x="109.4" y="33.9">Power supply</text>
<text font-size="11.7" fill="#bf00bf" x="36.5" y="157.7">Amplifaier from mkv to mv</text>
<g font-size="11.7">
<text x="473.9" y="354.5">Band-pass filter 1-40Hz</text>
<text x="525" y="376.4">Output signal</text>
</g>
<text font-size="11.7" fill="#00bfbf" x="36.5" y="361.8">Driven right leg circuit</text>
<text font-size="11.4" x="47.7" y="218.6" transform="rotate(-90 47.7 218.6)">Input signal</text>
<text font-size="11.4" fill="#0000bf" x="601.8" y="378.9" transform="rotate(-90 601.8 378.9)">ADC</text>
<g font-size="6.4" fill="#696969">
<text x="103.2" y="9.4">1</text>
<text x="312.9" y="9.4">2</text>
<text x="522.5" y="9.4">3</text>
<text x="732.1" y="9.4">4</text>
<text x="5" y="74.9">A</text>
<text x="828.8" y="74.9">A</text>
<text x="5.2" y="213.4">B</text>
<text x="829.1" y="213.4">B</text>
<text x="5.2" y="351.9">C</text>
<text x="829.1" y="351.9">C</text>
<text x="5" y="490.3">D</text>
<text x="828.8" y="490.3">D</text>
<text x="103.2" y="548.6">1</text>
<text x="312.9" y="548.6">2</text>
<text x="522.5" y="548.6">3</text>
<text x="732.1" y="548.6">4</text>
</g>
<g font-size="6.4" fill="#000080">
<text x="72.9" y="27.6">J1.1</text>
<text x="215.1" y="35.6">C1.2</text>
<text x="613.2" y="36.3">C1.8</text>
<text x="498" y="42.2">C1.6</text>
<text x="216.5" y="55.3">4.7uF</text>
<text x="364.6" y="56.7">LM2662_-5V</text>
<text x="539.5" y="56.7">LT3094_-2.5V</text>
<text x="613.9" y="55.3">4.7uF</text>
<text x="182.3" y="64">LT3042_2.5V</text>
<text x="364.6" y="64">U1.2</text>
<text x="498" y="62.6">4.7uF</text>
<text x="539.5" y="64">U1.3</text>
<text x="182.3" y="71.3">U1.1</text>
<text x="364.6" y="71.3">FS</text>
<text x="408.3" y="71.3">V+</text>
<text x="525" y="71.3">IN</text>
<text x="568.7" y="71.3">OUT</text>
<text x="182.3" y="78.6">IN</text>
<text x="233.3" y="78.6">OUT</text>
<text x="364.6" y="78.6">CAP+</text>
<text x="408.3" y="78.6">OSC</text>
<text x="525" y="78.6">IN</text>
<text x="568.7" y="78.6">OUT</text>
<text x="182.3" y="85.9">IN</text>
<text x="226" y="85.9">OUTS</text>
<text x="364.6" y="85.9">GND</text>
<text x="408.3" y="85.9">LV</text>
<text x="525" y="85.9">EN</text>
<text x="568.7" y="85.9">OUTS</text>
<text x="175" y="93.2">EN/UV</text>
<text x="226" y="93.2">GND</text>
<text x="285.1" y="93.2">C1.3</text>
<text x="364.6" y="93.2">CAP-</text>
<text x="408.3" y="93.2">OUT</text>
<text x="525" y="93.2">PG</text>
<text x="568.7" y="93.2">GND</text>
<text x="182.3" y="100.5">PG</text>
<text x="226" y="100.5">SET</text>
<text x="525" y="100.5">PGFB</text>
<text x="568.7" y="100.5">SET</text>
<text x="66.3" y="107">D1.1</text>
<text x="182.3" y="107.7">ILIM</text>
<text x="226" y="107.7">PGFB</text>
<text x="286.5" y="104.1">0.47uF</text>
<text x="429.4" y="107">C1.5</text>
<text x="525" y="107.7">ILIM</text>
<text x="568.7" y="107.7">VIOC</text>
<text x="429.4" y="114.3">4.7uF</text>
<text x="585.5" y="116.5">C1.7</text>
<text x="610.3" y="115">R1.3</text>
<text x="585.5" y="123.8">4.7uF</text>
<text x="611.7" y="123">22.5K</text>
<text x="159.7" y="165.3">D1.2</text>
<text x="341.9" y="166.8">C1.10</text>
<text x="553.4" y="166.8">C1.16</text>
<text x="102.1" y="185">R1.4</text>
<text x="342.7" y="187.9">4.7uF</text>
<text x="554.1" y="187.9">4.7uF</text>
<text x="341.9" y="195.9">C1.11</text>
<text x="553.4" y="195.9">C1.17</text>
<text x="644.5" y="195.2">R1.12</text>
<text x="666.4" y="195.2">R1.13</text>
<text x="94.8" y="202.5">15K (0K)</text>
<text x="648.9" y="202.5">4K</text>
<text x="670.8" y="202.5">1K</text>
<text x="153.8" y="209">D1.3</text>
<text x="425.8" y="209.8">R1.10</text>
<text x="447.7" y="209.8">R1.11</text>
<text x="503.1" y="209.8">U1.5 OPA320</text>
<text x="207.1" y="217.1">R1.7</text>
<text x="284.4" y="217.1">U1.4 AD8220</text>
<text x="342.7" y="217.1">0.01uF</text>
<text x="430.2" y="217.1">1K</text>
<text x="452" y="217.1">4K</text>
<text x="473.9" y="217.1">Vout_A</text>
<text x="539.5" y="217.1">V+</text>
<text x="554.1" y="217.1">0.01uF</text>
<text x="72.9" y="224.3">J1.3</text>
<text x="211.4" y="224.3">24.9K</text>
<text x="269.8" y="224.3">-IN</text>
<text x="328.1" y="224.3">Vs+</text>
<text x="356.5" y="225.1">C1.31</text>
<text x="473.9" y="224.3">-IN A</text>
<text x="539.5" y="224.3">Vout_B</text>
<text x="269.8" y="231.6">RG</text>
<text x="328.1" y="231.6">Vout</text>
<text x="473.9" y="231.6">+IN A</text>
<text x="539.5" y="231.6">-IN B</text>
<text x="102.1" y="238.9">C1.9</text>
<text x="182.3" y="238.9">P1.1</text>
<text x="211.4" y="238.9">4.12K</text>
<text x="236.2" y="238.9">R1.9</text>
<text x="269.8" y="238.9">RG</text>
<text x="328.1" y="238.9">ref</text>
<text x="473.9" y="238.9">V-</text>
<text x="539.5" y="238.9">+IN B</text>
<text x="102.1" y="246.2">10pF</text>
<text x="269.8" y="246.2">+IN</text>
<text x="328.1" y="246.2">-Vs</text>
<text x="357.3" y="246.2">4.7uF</text>
<text x="473.9" y="246.2">SHDN_A</text>
<text x="539.5" y="246.2">SHDN_B</text>
<text x="207.1" y="253.5">R1.8</text>
<text x="153.8" y="260">D1.4</text>
<text x="211.4" y="260.8">24.9K</text>
<text x="480.5" y="261.5">C1.14</text>
<text x="341.9" y="268.8">C1.12</text>
<text x="102.1" y="279.7">R1.5</text>
<text x="481.2" y="282.6">0.01uF</text>
<text x="159.7" y="289.2">D1.5</text>
<text x="342.7" y="289.9">0.01uF</text>
<text x="480.5" y="290.7">C1.15</text>
<text x="102.1" y="297.2">10K (25K)</text>
<text x="341.9" y="297.9">C1.13</text>
<text x="481.2" y="311.8">4.7uF</text>
<text x="102.1" y="316.2">R1.6</text>
<text x="153.1" y="319.1">P1.2</text>
<text x="342.7" y="319.1">4.7uF</text>
<text x="102.1" y="333.7">15K (0K)</text>
<text x="772.9" y="355.5">J1.2</text>
<text x="196.9" y="362.8">R1.14</text>
<text x="422.2" y="363.5">C1.23</text>
<text x="758.3" y="362.8">RDY</text>
<text x="758.3" y="370.1">SCL</text>
<text x="721.8" y="374.5">R1.27</text>
<text x="758.3" y="377.4">SDA</text>
<text x="153.1" y="381.7">R1.15</text>
<text x="239.9" y="378.1">C1.22</text>
<text x="123.9" y="384.7">P1.2</text>
<text x="196.9" y="384.7">12.7K</text>
<text x="415.6" y="389">R1.19</text>
<text x="422.9" y="384.7">4.7uF</text>
<text x="465.9" y="385.4">C1.32</text>
<text x="721.8" y="387.6">10K</text>
<text x="181.5" y="392.7">C1.20</text>
<text x="651.8" y="392">R1.26</text>
<text x="153.1" y="399.2">499K</text>
<text x="240.6" y="399.2">68pF</text>
<text x="560.7" y="400">C1.27</text>
<text x="622.7" y="399.2">10K</text>
<text x="651.8" y="399.2">0K</text>
<text x="678.1" y="399.2">U1.8 ADS1115</text>
<text x="765.6" y="396.3">R1.28</text>
<text x="415.6" y="406.5">866K</text>
<text x="465.9" y="405.8">4.7uF</text>
<text x="656.2" y="406.5">ADDR</text>
<text x="714.5" y="406.5">SCL</text>
<text x="182.3" y="413.8">0.01uF</text>
<text x="466.6" y="413.8">U1.7 ad8618</text>
<text x="612.4" y="413.8">R1.29</text>
<text x="641.6" y="413.8">ALERT/RDY</text>
<text x="714.5" y="413.8">SDA</text>
<text x="765.6" y="409.4">10K</text>
<text x="350" y="425.5">R1.17</text>
<text x="385.7" y="421.8">C1.24</text>
<text x="444.8" y="421.1">Vout_A</text>
<text x="539.5" y="425.5">R1.24</text>
<text x="561.4" y="421.1">4.7uF</text>
<text x="656.2" y="421.1">GND</text>
<text x="714.5" y="421.1">VDD</text>
<text x="181.5" y="429.1">C1.21</text>
<text x="444.8" y="428.4">-IN A</text>
<text x="503.1" y="428.4">V-</text>
<text x="656.2" y="428.4">AIN0</text>
<text x="714.5" y="428.4">AIN3</text>
<text x="444.8" y="435.7">+IN A</text>
<text x="503.1" y="435.7">+IN C</text>
<text x="656.2" y="435.7">AIN1</text>
<text x="714.5" y="435.7">AIN2</text>
<text x="743" y="434.9">C1.29</text>
<text x="772.1" y="434.9">C1.30</text>
<text x="350" y="443">866K</text>
<text x="386.4" y="443">4.7uF</text>
<text x="444.8" y="443">V+</text>
<text x="503.1" y="443">-IN C</text>
<text x="539.5" y="443">866K</text>
<text x="743" y="442.2">0.01uF</text>
<text x="772.1" y="442.2">4.7uF</text>
<text x="240.6" y="447.3">R1.16</text>
<text x="138.5" y="450.2">U1.6 OP2177</text>
<text x="182.3" y="450.2">4.7uF</text>
<text x="444.8" y="450.2">+IN B</text>
<text x="503.1" y="450.2">Vout_C</text>
<text x="532.2" y="454.6">R1.23</text>
<text x="554.1" y="450.2">C1.28</text>
<text x="123.9" y="457.5">OUT A</text>
<text x="182.3" y="457.5">V+</text>
<text x="444.8" y="457.5">-IN B</text>
<text x="503.1" y="457.5">Vout_B</text>
<text x="123.9" y="464.8">-IN A</text>
<text x="182.3" y="464.8">OUT B</text>
<text x="240.6" y="464.8">866K</text>
<text x="360.2" y="464.8">R1.18</text>
<text x="401" y="464.8">C1.33</text>
<text x="58.3" y="472.1">P1.1</text>
<text x="123.9" y="472.1">+IN A</text>
<text x="182.3" y="472.1">-IN B</text>
<text x="360.2" y="472.1">866K</text>
<text x="495.8" y="469.2">R1.22</text>
<text x="532.2" y="472.1">866K</text>
<text x="561.4" y="472.1">4.7uF</text>
<text x="123.9" y="479.4">V-</text>
<text x="182.3" y="479.4">+IN B</text>
<text x="422.9" y="483.8">R1.20</text>
<text x="465.9" y="480.1">C1.25</text>
<text x="108.6" y="487.4">C1.18</text>
<text x="495.8" y="486.7">866K</text>
<text x="408.3" y="494">866K</text>
<text x="549.7" y="494">R1.25</text>
<text x="465.9" y="500.5">4.7uF</text>
<text x="502.4" y="502">C1.26</text>
<text x="549.7" y="501.3">866K</text>
<text x="102.1" y="508.5">0.01uF</text>
<text x="422.9" y="505.6">R1.21</text>
<text x="108.6" y="516.6">C1.19</text>
<text x="422.9" y="518.8">866K</text>
<text x="87.5" y="523.1">4.7uF</text>
<text x="503.1" y="523.1">4.7uF</text>
</g>
<g font-size="6.4" fill="#800000">
<text x="505.2" y="31.2">VCC_-5V</text>
<text x="543.3" y="38.5">VCC_-2.5V</text>
<text x="171.2" y="45.8">GND</text>
<text x="459.9" y="45.1">GND</text>
<text x="643.1" y="45.8">GND</text>
<text x="410.7" y="58.2">VCC_5V</text>
<text x="606.2" y="61.1">GND</text>
<text x="103.5" y="67.7">GND</text>
<text x="143.9" y="71.3">VCC_5V</text>
<text x="257.4" y="71.3">VCC_2.5V</text>
<text x="68" y="78.6">VCC_5V</text>
<text x="300.4" y="83.7">GND</text>
<text x="446.2" y="82.2">GND</text>
<text x="334.5" y="89.5">GND</text>
<text x="446.2" y="96.8">VCC_-5V</text>
<text x="126" y="111.4">GND</text>
<text x="494.9" y="111.4">GND</text>
<text x="392.8" y="118.7">GND</text>
<text x="74.4" y="126">GND</text>
<text x="229.2" y="122.3">VCC_5V</text>
<text x="298.5" y="162.4">+2.5_VCC</text>
<text x="509.9" y="169.7">+2.5_VCC</text>
<text x="191" y="177">+2.5_VCC</text>
<text x="415.9" y="180.6">GND</text>
<text x="679.5" y="184.3">GND</text>
<text x="387.9" y="191.5">A_GND</text>
<text x="599.3" y="191.5">A_GND</text>
<text x="154.6" y="228">-2.5_VCC</text>
<text x="154.6" y="242.6">+2.5_VCC</text>
<text x="526.4" y="286.3">A_GND</text>
<text x="387.9" y="293.6">A_GND</text>
<text x="191" y="300.9">-2.5_VCC</text>
<text x="460.6" y="326.4">-2.5_VCC</text>
<text x="322.1" y="333.7">-2.5_VCC</text>
<text x="448.4" y="355.5">A_GND</text>
<text x="467.9" y="362.8">-2.5_VCC</text>
<text x="612.7" y="362.8">GND</text>
<text x="686.8" y="373.7">GND</text>
<text x="487" y="388.3">A_GND</text>
<text x="676.6" y="388.3">VCC_2.5V</text>
<text x="758.3" y="413.8">VCC_2.5V</text>
<text x="122.5" y="424.7">A_GND</text>
<text x="204.7" y="421.1">+2.5_VCC</text>
<text x="626.2" y="424.7">GND</text>
<text x="414.1" y="439.3">A_GND</text>
<text x="386" y="453.9">+2.5_VCC</text>
<text x="740" y="464.8">A_GND</text>
<text x="426.5" y="472.1">A_GND</text>
<text x="392.8" y="475.8">GND</text>
<text x="56.9" y="497.6">A_GND</text>
<text x="350.3" y="501.3">GND</text>
<text x="178.6" y="515.8">A_GND</text>
<text x="385.6" y="512.2">GND</text>
<text x="132.7" y="526.8">-2.5_VCC</text>
<text x="539.8" y="530.4">GND</text>
</g>
<g font-size="6.4">
<text x="384.2" y="74.9">1</text>
<text x="400" y="74.9">8</text>
<text x="544.6" y="74.9">1</text>
<text x="557.2" y="74.9">12</text>
<text x="202" y="82.2">1</text>
<text x="214.5" y="82.2">10</text>
<text x="384.2" y="82.2">2</text>
<text x="400" y="82.2">7</text>
<text x="544.6" y="82.2">2</text>
<text x="557.2" y="82.2">11</text>
<text x="202" y="89.5">2</text>
<text x="217.7" y="89.5">9</text>
<text x="384.2" y="89.5">3</text>
<text x="400" y="89.5">6</text>
<text x="544.6" y="89.5">3</text>
<text x="557.2" y="89.5">10</text>
<text x="202" y="96.8">3</text>
<text x="217.7" y="96.8">8</text>
<text x="384.2" y="96.8">4</text>
<text x="400" y="96.8">5</text>
<text x="544.6" y="96.8">4</text>
<text x="560.4" y="96.8">9</text>
<text x="202" y="104.1">4</text>
<text x="217.7" y="104.1">7</text>
<text x="544.6" y="104.1">5</text>
<text x="560.4" y="104.1">8</text>
<text x="202" y="111.4">5</text>
<text x="217.7" y="111.4">6</text>
<text x="544.6" y="111.4">6</text>
<text x="560.4" y="111.4">7</text>
<text x="508.2" y="220.7">1</text>
<text x="520.7" y="220.7">10</text>
<text x="296.7" y="228">1</text>
<text x="312.5" y="228">8</text>
<text x="508.2" y="228">2</text>
<text x="523.9" y="228">9</text>
<text x="296.7" y="235.3">2</text>
<text x="312.5" y="235.3">7</text>
<text x="508.2" y="235.3">3</text>
<text x="523.9" y="235.3">8</text>
<text x="296.7" y="242.6">3</text>
<text x="312.5" y="242.6">6</text>
<text x="508.2" y="242.6">4</text>
<text x="523.9" y="242.6">7</text>
<text x="296.7" y="249.8">4</text>
<text x="312.5" y="249.8">5</text>
<text x="508.2" y="249.8">5</text>
<text x="523.9" y="249.8">6</text>
<text x="778" y="366.4">1</text>
<text x="778" y="373.7">2</text>
<text x="778" y="381">3</text>
<text x="683.2" y="410.2">1</text>
<text x="695.7" y="410.2">10</text>
<text x="683.2" y="417.5">2</text>
<text x="698.9" y="417.5">9</text>
<text x="471.7" y="424.7">1</text>
<text x="484.3" y="424.7">12</text>
<text x="683.2" y="424.7">3</text>
<text x="698.9" y="424.7">8</text>
<text x="471.7" y="432">2</text>
<text x="484.3" y="432">11</text>
<text x="683.2" y="432">4</text>
<text x="698.9" y="432">7</text>
<text x="471.7" y="439.3">3</text>
<text x="484.3" y="439.3">10</text>
<text x="683.2" y="439.3">5</text>
<text x="698.9" y="439.3">6</text>
<text x="471.7" y="446.6">4</text>
<text x="487.5" y="446.6">9</text>
<text x="471.7" y="453.9">5</text>
<text x="487.5" y="453.9">8</text>
<text x="150.9" y="461.2">1</text>
<text x="166.7" y="461.2">8</text>
<text x="471.7" y="461.2">6</text>
<text x="487.5" y="461.2">7</text>
<text x="150.9" y="468.5">2</text>
<text x="166.7" y="468.5">7</text>
<text x="150.9" y="475.8">3</text>
<text x="166.7" y="475.8">6</text>
<text x="150.9" y="483">4</text>
<text x="166.7" y="483">5</text>
<text x="572.3" y="486.7">Title</text>
<text x="572.3" y="508.5">Size</text>
<text x="608.8" y="508.5">Number</text>
<text x="754.6" y="508.5">Revision</text>
<text x="576" y="519.5">A4</text>
<text x="572.3" y="530.4">Date:</text>
<text x="605.2" y="530.4">2023/09/03</text>
<text x="718.2" y="530.4">Sheet</text>
<text x="738.8" y="530.4">of</text>
<text x="572.3" y="537.7">File:</text>
<text x="605.2" y="537.7">C:\Users\..\2.AD8220.SCHDOC</text>
<text x="718.2" y="537.7">Drawn By:</text>
</g>
<g font-size="6.3">
<text x="82" y="45.9" transform="rotate(-90 82 45.9)">1</text>
<text x="89.3" y="45.9" transform="rotate(-90 89.3 45.9)">2</text>
</g>
<g font-size="6.3" fill="#000080">
<text x="66.7" y="79.4" transform="rotate(-90 66.7 79.4)">1K</text>
<text x="53.6" y="86.7" transform="rotate(-90 53.6 86.7)">R1.1_power</text>
<text x="149.1" y="97.7" transform="rotate(-90 149.1 97.7)">C1.1</text>
<text x="167.3" y="102" transform="rotate(-90 167.3 102)">4.7uF</text>
<text x="256.2" y="105.7" transform="rotate(-90 256.2 105.7)">R1.2</text>
<text x="270.1" y="105.7" transform="rotate(-90 270.1 105.7)">24.9K</text>
<text x="324" y="105.7" transform="rotate(-90 324 105.7)">C1.4</text>
<text x="333.5" y="104.9" transform="rotate(-90 333.5 104.9)">4.7uF</text>
<text x="391.9" y="473.7" transform="rotate(-90 391.9 473.7)">4.7uF</text>
</g>
<g font-size="5.1">
<text x="36.5" y="231.9">DRL</text>
<text x="72.9" y="231.9">Reference</text>
</g>
<text font-size="5" x="56.8" y="218.6" transform="rotate(-90 56.8 218.6)">EEG signal</text>
</svg>
